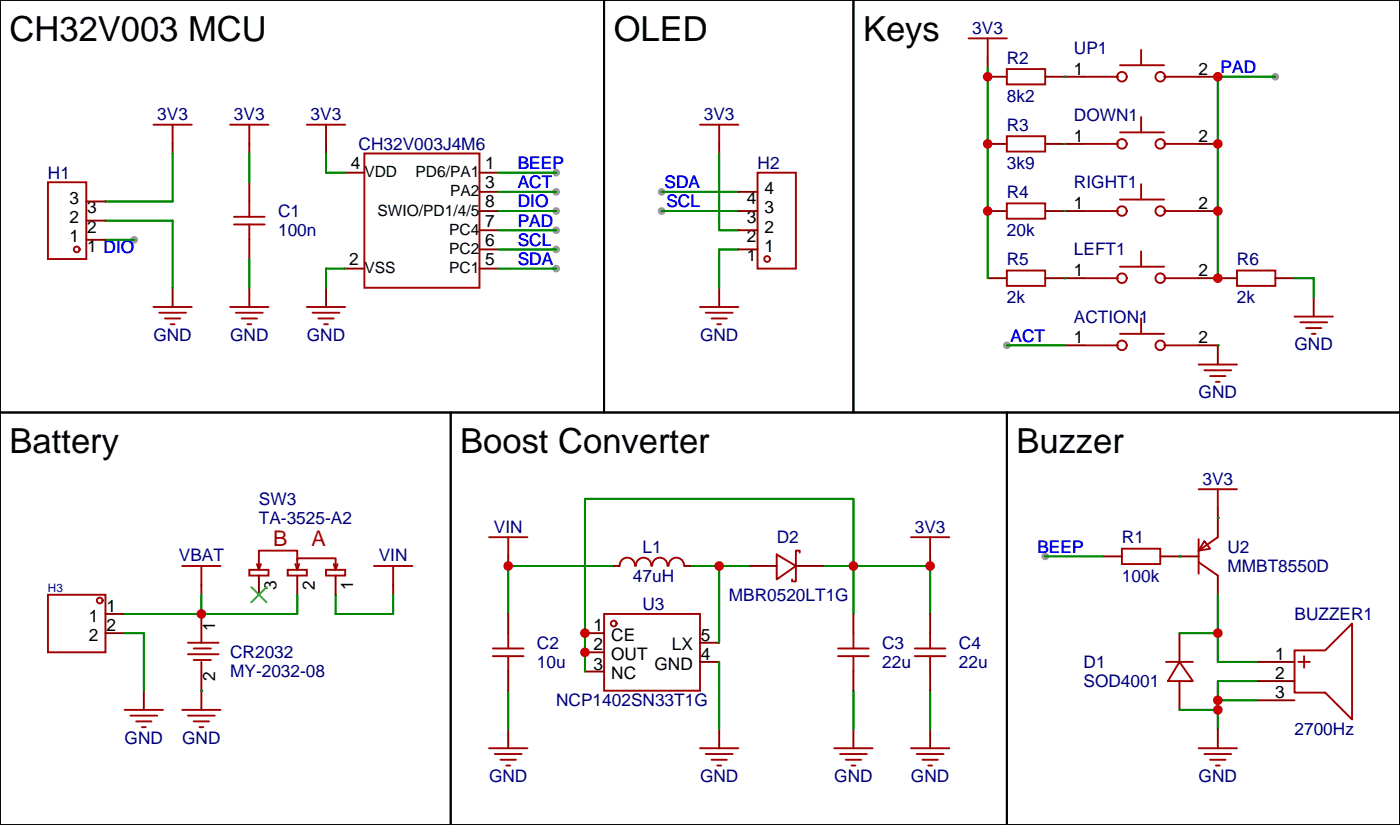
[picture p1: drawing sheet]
<svg xmlns="http://www.w3.org/2000/svg" width="258mm" height="152mm" viewBox="0 0 258 152" stroke-linecap="round" stroke-linejoin="round" font-family="sans-serif">
<g fill="#999">
<circle cx="24.7" cy="44.1" r=".71"/>
<circle cx="102.3" cy="35.3" r=".71"/>
<circle cx="102.3" cy="31.7" r=".71"/>
<circle cx="102.3" cy="49.4" r=".71"/>
<circle cx="102.3" cy="38.8" r=".71"/>
<circle cx="102.3" cy="42.3" r=".71"/>
<circle cx="102.3" cy="45.9" r=".71"/>
<circle cx="121.7" cy="38.8" r=".71"/>
<circle cx="121.7" cy="35.3" r=".71"/>
<circle cx="192.3" cy="102.3" r=".71"/>
<circle cx="234.6" cy="14.1" r=".71"/>
<circle cx="185.2" cy="63.5" r=".71"/>
</g>
<path d="M0 0h111.1v75.8h-111.1z" fill="none" stroke="#000" stroke-width=".35"/>
<g fill="none" stroke="#a10000" stroke-width=".35">
<path d="M28.2 22.9h7.1M31.7 22.9v3.6M42.3 22.9h7.1M43 39.9h5.7M45.9 22.9v3.6M45.9 37v2.9M56.4 22.9h7.1M60 22.9v3.6M67 28.2h21.2v24.7h-21.2zM128.8 22.9h7M132.3 22.9v3.6M28.2 56.4h7.1"/>
<path d="M29.3 57.5h4.9M30.3 58.6h2.9M31.4 59.6h.7M42.3 56.4h7.1M43 41.3h5.7M43.4 57.5h4.9M44.4 58.6h2.9M45.5 59.6h.7M45.9 41.3v2.8M56.4 56.4h7.1M57.5 57.5h4.9M58.6 58.6h2.8"/>
<path d="M59.6 59.6h.7M128.8 56.4h7M129.8 57.5h5M130.9 58.6h2.8M131.9 59.6h.7M220.5 99.1v6.4M221.5 99.5l1.1 1.4-2.1 .3zM224 98.8l-3.5 2.4M206.4 100.9h7v2.8h-7zM220.5 103.4l3.5 2.4"/>
</g>
<g fill="none" stroke="#870000" stroke-width=".35">
<path d="M31.7 26.5v1.7M45.9 26.5v1.7M45.9 33.5v3.5M60 26.5v1.7M63.5 31.8h3.5M88.2 35.3h3.5M88.2 31.8h3.5M88.2 38.8h3.5M132.3 26.5v1.7M31.7 52.9v3.5M45.9 44.1v3.5M45.9 52.9v3.5"/>
<path d="M60 52.9v3.5M63.5 49.4h3.5M88.2 49.4h3.5M88.2 42.3h3.5M88.2 45.9h3.5M132.3 52.9v3.5M224 95.2v3.6M202.8 102.3h3.6M213.4 102.3h7.1M224 105.8v3.6"/>
</g>
<g fill="none" stroke="#008700" stroke-width=".35">
<path d="M31.7 28.2v8.8h-12.3M45.9 28.2v5.3M60 28.2v3.6h3.5M91.7 31.8h10.6M91.7 35.3h10.6M91.7 38.8h10.6M121.7 35.3h14.1M121.7 38.8h14.1M132.3 28.2v14.1h3.5M19.4 44.1h5.3M45.9 47.6v5.3M63.5 49.4h-3.5v3.5"/>
<path d="M91.7 49.4h10.6M91.7 42.3h10.6M91.7 45.9h10.6M135.8 45.9h-3.5v7"/>
</g>
<circle cx="217" cy="102.3" r=".18" fill="#008700"/>
<path d="M220.5 90h7M224 90v3.5M238.1 119.6h5.7l4.9-4.9v17.6l-4.9-4.9h-5.7zM214.5 121.7h4.9M217 121.7l2.4 3.5h-4.6zM220.5 137.6h7M221.5 138.6h5M222.6 139.7h2.8M238.8 121.7h2.1M239.9 120.6v2.2M223.7 140.8h.7" fill="none" stroke="#a10000" stroke-width=".35"/>
<path d="M224 93.5v1.7M217 116.4v5.3M217 125.2v5.3M224 134.1v3.5M231.1 125.2h7M231.1 121.7h7M231.1 128.8h7" fill="none" stroke="#870000" stroke-width=".35"/>
<path d="M217 116.4h7M224 109.4v12.3h7.1M217 130.5h7M224 128.8h7.1M231.1 125.2h-7.1v8.9" fill="none" stroke="#008700" stroke-width=".35"/>
<circle cx="224" cy="95.2" r=".18" fill="#008700"/>
<path d="M192.3 102.3h10.5" fill="none" stroke="#008700" stroke-width=".35"/>
<path d="M111.1 0h45.9v75.8h-45.9zM185.2 75.8h72.3v75.9h-72.3z" fill="none" stroke="#000" stroke-width=".35"/>
<g fill="none" stroke="#a10000" stroke-width=".35">
<path d="M185.2 12.7h7.1v2.8h-7.1zM199.3 14.1h6.4M206 12h8.1M209.9 9.2v2.8M214.1 14.1h6.4M185.2 25h7.1v2.9h-7.1zM199.3 26.5h6.4M199.3 38.8h6.4M206 24.3h8.1M206 36.7h8.1M209.9 21.5v2.8M209.9 33.9v2.8"/>
<path d="M214.1 26.5h6.4M214.1 38.8h6.4M199.3 51.2h6.4M206 49h8.1M209.9 46.2v2.8M209.9 58.6v2.8M214.1 51.2h6.4M199.3 63.5h6.4M206 61.4h8.1M214.1 63.5h6.4"/>
<circle cx="206.4" cy="14.1" r=".88"/>
<circle cx="213.4" cy="14.1" r=".88"/>
<circle cx="206.4" cy="38.8" r=".88"/>
<circle cx="206.4" cy="26.5" r=".88"/>
<circle cx="213.4" cy="26.5" r=".88"/>
<circle cx="213.4" cy="38.8" r=".88"/>
<circle cx="206.4" cy="51.2" r=".88"/>
<circle cx="213.4" cy="51.2" r=".88"/>
<circle cx="206.4" cy="63.5" r=".88"/>
<circle cx="213.4" cy="63.5" r=".88"/>
</g>
<path d="M181.7 14.1h3.5M192.3 14.1h7M220.5 14.1h3.5M181.7 26.5h3.5M192.3 26.5h7M195.8 38.8h3.5M220.5 26.5h3.5M220.5 38.8h3.5M195.8 51.2h3.5M220.5 51.2h3.5M195.8 63.5h3.5M220.5 63.5h3.5" fill="none" stroke="#870000" stroke-width=".35"/>
<circle cx="195.8" cy="26.5" r=".18" fill="#008700"/>
<path d="M185.2 37.4h7.1v2.8h-7.1z" fill="none" stroke="#a10000" stroke-width=".35"/>
<path d="M181.7 38.8h3.5M192.3 38.8h3.5" fill="none" stroke="#870000" stroke-width=".35"/>
<circle cx="195.8" cy="38.8" r=".18" fill="#008700"/>
<path d="M185.2 49.7h7.1v2.9h-7.1z" fill="none" stroke="#a10000" stroke-width=".35"/>
<path d="M181.7 51.2h3.5M192.3 51.2h3.5" fill="none" stroke="#870000" stroke-width=".35"/>
<circle cx="195.8" cy="51.2" r=".18" fill="#008700"/>
<path d="M178.2 7.1h7M181.7 7.1v3.5M227.5 49.7h7.1v2.9h-7.1zM238.1 58.2h7.1M239.2 59.3h4.9M220.5 67h7M221.5 68.1h5M222.6 69.1h2.8M223.7 70.2h.7M240.2 60.3h2.9M241.3 61.4h.7" fill="none" stroke="#a10000" stroke-width=".35"/>
<path d="M181.7 10.6v1.7M224 51.2h3.5M234.6 51.2h3.5M241.7 54.7v3.5M224 63.5v3.5" fill="none" stroke="#870000" stroke-width=".35"/>
<path d="M181.7 12.3v38.9M234.6 14.1h-10.6v37.1M238.1 51.2h3.6v3.5" fill="none" stroke="#008700" stroke-width=".35"/>
<circle cx="224" cy="63.5" r=".18" fill="#008700"/>
<path d="M19.4 40.6h12.3v12.3M185.2 63.5h10.6M22.9 116.4h3.6v10.6M112.9 104.1h-19.4v8.8M127 104.1h10.6M132.3 104.1v14.1M151.7 104.1h19.4v8.8M157 112.9v-21.2h-49.4v31.8M93.5 127v7.1M132.3 121.7v12.4M157 127v7.1M171.1 127v7.1" fill="none" stroke="#008700" stroke-width=".35"/>
<path d="M157 0h100.5v75.8h-100.5zM82.9 75.8h102.3v75.9h-102.3z" fill="none" stroke="#000" stroke-width=".35"/>
<g fill="none" stroke="#a10000" stroke-width=".35">
<path d="M8.8 33.5h7.1v14.1h-7.1zM139.3 31.8h7.1v17.6h-7.1zM90 98.8h7M93.5 98.8v3.5M167.6 98.8h7M171.1 98.8v3.5M8.8 109.4h10.6v10.5h-10.6zM90.7 119.2h5.6M93.5 116.4v2.8M111.1 112.9h17.7v14.1h-17.7zM114 104a1.41 1.41 0 0 1 1.4-1.5 1.41 1.41 0 0 1 1.4 1.6M117 104a1.41 1.41 0 0 1 1.4-1.5 1.41 1.41 0 0 1 1.4 1.5"/>
<path d="M120 104a1.41 1.41 0 0 1 1.4-1.5 1.41 1.41 0 0 1 1.4 1.5M123 104a1.41 1.41 0 0 1 1.4-1.5 1.41 1.41 0 0 1 1.4 1.6M142.9 102l3.5 2.1-3.5 2.4zM147.1 101.6v-.4h-.7v5.7h-.7v-.4M154.2 119.2h5.6M157 116.4v2.8M168.3 119.2h5.6M171.1 116.4v2.8M22.9 130.5h7.1M24 131.6h4.9M25 132.6h2.9M26.1 133.7h.7"/>
<path d="M90 137.6h7M90.7 120.6h5.6M91 138.6h5M92.1 139.7h2.8M93.5 120.6v2.9M128.8 137.6h7M129.8 138.6h5M130.9 139.7h2.8M153.5 137.6h7M154.2 120.6h5.6M154.5 138.6h5M155.6 139.7h2.8"/>
<path d="M157 120.6v2.9M167.6 137.6h7M168.3 120.6h5.6M168.6 138.6h5M169.7 139.7h2.8M171.1 120.6v2.9M93.1 140.8h.7M131.9 140.8h.7M156.6 140.8h.7M170.7 140.8h.7"/>
<circle cx="14.1" cy="45.9" r=".53"/>
<circle cx="141.1" cy="47.6" r=".53"/>
<circle cx="18.3" cy="110.4" r=".53"/>
<circle cx="112.9" cy="114.7" r=".53"/>
</g>
<g fill="none" stroke="#870000" stroke-width=".35">
<path d="M15.9 37h3.5M135.8 38.8h3.5M135.8 35.3h3.5M15.9 44.1h3.5M15.9 40.6h3.5M135.8 45.9h3.5M135.8 42.3h3.5M19.4 116.4h3.5M19.4 112.9h3.5M93.5 102.3v1.8M93.5 112.9v3.5M107.6 116.4h3.5"/>
<path d="M107.6 119.9h3.5M112.9 104.1h1M125.9 104.1h1.1M128.8 118.2h3.5M137.6 104.1h5.3M146.4 104.1h5.3M157 112.9v3.5M171.1 102.3v1.8M171.1 112.9v3.5M26.5 127v3.5M93.5 123.5v3.5M93.5 134.1v3.5"/>
<path d="M107.6 123.5h3.5M128.8 121.7h3.5M132.3 134.1v3.5M157 123.5v3.5M157 134.1v3.5M171.1 123.5v3.5M171.1 134.1v3.5"/>
</g>
<circle cx="195.8" cy="14.1" r=".18" fill="#008700"/>
<g fill="none" stroke="#a10000" stroke-width=".35">
<path d="M33.5 104.1h7.1M34.6 118.2h5.6M35.6 119.2h3.2M37 104.1v3.5M45.9 104.8h3.5v1h-3.5zM47.3 103.7l.3 1.1M48 103.7l-.4 1.1M52.9 104.8h3.5v1h-3.5zM54.3 103.7l.4 1.1M54.7 103v-1.8h-7.1v3.6M54.7 104.8v-2.1h7v2.1M55 103.7l-.3 1.1"/>
<path d="M60 104.8h3.5v1h-3.5zM61.4 103.7l.3 1.1M62.1 103.7l-.4 1.1M68.8 104.1h7M72.3 104.1v3.5M33.5 130.5h7.1M34.6 131.6h4.9M34.6 120.3h5.6M35.6 132.6h2.9M35.6 121.4h3.2M36.7 133.7h.7"/>
</g>
<path d="M37 107.6v1.8M37 112.9v5.3M47.6 105.8v3.6M54.7 105.8v3.6M61.7 105.8v3.6M72.3 107.6v1.8M37 121.7v8.8" fill="none" stroke="#870000" stroke-width=".35"/>
<path d="M37 109.4v3.5M54.7 109.4v3.5h-31.8M61.7 109.4v3.5h10.6v-3.5" fill="none" stroke="#008700" stroke-width=".35"/>
<path d="M0 75.8h82.9v75.9h-82.9z" fill="none" stroke="#000" stroke-width=".35"/>
<path d="M46.2 107.9l2.8 2.9M49 107.9l-2.8 2.9" fill="none" stroke="#3c3" stroke-width=".35"/>
<circle cx="37" cy="127" r=".18" fill="#008700"/>
<g fill="#c00">
<circle cx="224" cy="128.8" r=".88"/>
<circle cx="224" cy="130.5" r=".88"/>
<circle cx="224" cy="116.4" r=".88"/>
<circle cx="181.7" cy="26.5" r=".88"/>
<circle cx="181.7" cy="14.1" r=".88"/>
<circle cx="181.7" cy="38.8" r=".88"/>
<circle cx="224" cy="14.1" r=".88"/>
<circle cx="224" cy="26.5" r=".88"/>
<circle cx="224" cy="38.8" r=".88"/>
<circle cx="224" cy="51.2" r=".88"/>
<circle cx="93.5" cy="104.1" r=".88"/>
<circle cx="171.1" cy="104.1" r=".88"/>
<circle cx="157" cy="104.1" r=".88"/>
<circle cx="107.6" cy="116.4" r=".88"/>
<circle cx="107.6" cy="119.9" r=".88"/>
<circle cx="132.3" cy="104.1" r=".88"/>
<circle cx="37" cy="112.9" r=".88"/>
</g>
<g font-size="6.4">
<text x="1.8" y="7.5">CH32V003 MCU</text>
<text x="112.9" y="7.5">OLED</text>
<text x="158.7" y="7.5">Keys</text>
<text x="1.8" y="83.3">Battery</text>
<text x="84.7" y="83.3">Boost Converter</text>
<text x="187" y="83.3">Buzzer</text>
</g>
<g font-size="4" fill="#a00000">
<text x="50.3" y="100.3">B</text>
<text x="57.3" y="100.3">A</text>
</g>
<g font-size="3.2" fill="#000080">
<text x="178.9" y="6.2">3V3</text>
<text x="185.2" y="11.7">R2</text>
<text x="197.6" y="9.9">UP1</text>
<text x="28.9" y="22.1">3V3</text>
<text x="43" y="22.1">3V3</text>
<text x="57.1" y="22.1">3V3</text>
<text x="129.5" y="22.1">3V3</text>
<text x="185.2" y="18.7">8k2</text>
<text x="197.6" y="22.3">DOWN1</text>
<text x="66" y="27.6">CH32V003J4M6</text>
<text x="185.2" y="24">R3</text>
<text x="8.8" y="32.8">H1</text>
<text x="139.3" y="31.1">H2</text>
<text x="185.2" y="31.1">3k9</text>
<text x="197.6" y="34.6">RIGHT1</text>
<text x="51.2" y="39.9">C1</text>
<text x="185.2" y="36.4">R4</text>
<text x="51.2" y="43.4">100n</text>
<text x="185.2" y="43.4">20k</text>
<text x="197.6" y="47">LEFT1</text>
<text x="185.2" y="48.7">R5</text>
<text x="227.5" y="48.7">R6</text>
<text x="185.2" y="55.8">2k</text>
<text x="197.6" y="59.3">ACTION1</text>
<text x="227.5" y="55.8">2k</text>
<text x="28.2" y="62.7">GND</text>
<text x="42.3" y="62.7">GND</text>
<text x="56.4" y="62.7">GND</text>
<text x="128.8" y="62.7">GND</text>
<text x="238.1" y="64.4">GND</text>
<text x="220.5" y="73.2">GND</text>
<text x="221.2" y="89.1">3V3</text>
<text x="47.6" y="92.8">SW3</text>
<text x="47.6" y="96.3">TA-3525-A2</text>
<text x="90.8" y="97.9">VIN</text>
<text x="118.2" y="101.6">L1</text>
<text x="142.9" y="99.9">D2</text>
<text x="168.3" y="97.9">3V3</text>
<text x="206.4" y="99.9">R1</text>
<text x="225.8" y="101.6">U2</text>
<text x="32.9" y="103.2">VBAT</text>
<text x="69.7" y="103.2">VIN</text>
<text x="116.4" y="106.9">47uH</text>
<text x="206.4" y="106.9">100k</text>
<text x="225.8" y="105.2">MMBT8550D</text>
<text x="118.2" y="112.2">U3</text>
<text x="134.1" y="110.5">MBR0520LT1G</text>
<text x="238.1" y="114">BUZZER1</text>
<text x="98.8" y="119.3">C2</text>
<text x="162.3" y="119.3">C3</text>
<text x="176.4" y="119.3">C4</text>
<text x="42.3" y="121">CR2032</text>
<text x="42.3" y="124.6">MY-2032-08</text>
<text x="98.8" y="122.8">10u</text>
<text x="162.3" y="122.8">22u</text>
<text x="176.4" y="122.8">22u</text>
<text x="199.3" y="122.8">D1</text>
<text x="102.3" y="129.9">NCP1402SN33T1G</text>
<text x="199.3" y="126.3">SOD4001</text>
<text x="22.9" y="136.7">GND</text>
<text x="33.5" y="136.7">GND</text>
<text x="238.1" y="135.1">2700Hz</text>
<text x="90" y="143.8">GND</text>
<text x="128.8" y="143.8">GND</text>
<text x="153.5" y="143.8">GND</text>
<text x="167.6" y="143.8">GND</text>
<text x="220.5" y="143.8">GND</text>
</g>
<g font-size="3.2">
<text x="197.6" y="13.8">1</text>
<text x="220.5" y="13.8">2</text>
<text x="197.6" y="26.1">1</text>
<text x="220.5" y="26.1">2</text>
<text x="64.6" y="31.1">4</text>
<text x="89.3" y="34.6">3</text>
<text x="89.3" y="31.1">1</text>
<text x="140.7" y="35.7">4</text>
<text x="12.8" y="41">2</text>
<text x="12.8" y="37.5">3</text>
<text x="16.1" y="39.2">3</text>
<text x="89.3" y="38.1">8</text>
<text x="89.3" y="41.7">7</text>
<text x="137.4" y="41">3</text>
<text x="137.4" y="37.5">4</text>
<text x="140.7" y="39.2">3</text>
<text x="197.6" y="38.5">1</text>
<text x="220.5" y="38.5">2</text>
<text x="12.8" y="44.5">1</text>
<text x="16.1" y="46.3">1 DIO</text>
<text x="16.1" y="42.8">2</text>
<text x="89.3" y="45.2">6</text>
<text x="137.4" y="44.5">2</text>
<text x="140.7" y="46.3">1</text>
<text x="140.7" y="42.8">2</text>
<text x="64.2" y="48.7">2</text>
<text x="89.3" y="48.7">5</text>
<text x="137.4" y="48">1</text>
<text x="197.6" y="50.8">1</text>
<text x="220.5" y="50.8">2</text>
<text x="197.6" y="63.2">1</text>
<text x="220.5" y="63.2">2</text>
<text x="19.6" y="112.5">1</text>
<text x="50.8" y="108.5" transform="rotate(-90 50.8 108.5)">3</text>
<text x="57.9" y="108.5" transform="rotate(-90 57.9 108.5)">2</text>
<text x="64.9" y="108.5" transform="rotate(-90 64.9 108.5)">1</text>
<text x="16.3" y="114.3">1</text>
<text x="16.3" y="117.8">2</text>
<text x="19.6" y="116.1">2</text>
<text x="39.6" y="116.1" transform="rotate(-90 39.6 116.1)">1</text>
<text x="109.2" y="116.1">1</text>
<text x="109.2" y="119.6">2</text>
<text x="112.4" y="117.8">CE</text>
<text x="123.6" y="119.6">LX</text>
<text x="128.9" y="117.8">5</text>
<text x="39.6" y="125.2" transform="rotate(-90 39.6 125.2)">2</text>
<text x="109.2" y="123.1">3</text>
<text x="112.4" y="121.4">OUT</text>
<text x="112.4" y="124.9">NC</text>
<text x="120.4" y="123.1">GND</text>
<text x="128.9" y="121.4">4</text>
<text x="234.6" y="124.9">2</text>
<text x="234.6" y="121.4">1</text>
<text x="234.6" y="128.4">3</text>
</g>
<g font-size="3.2" fill="#00f">
<text x="224.5" y="13.4">PAD</text>
<text x="95.2" y="34.6">ACT</text>
<text x="95.2" y="31.1">BEEP</text>
<text x="122.2" y="34.6">SDA</text>
<text x="95.2" y="38.1">DIO</text>
<text x="95.2" y="41.7">PAD</text>
<text x="122.6" y="38.1">SCL</text>
<text x="95.2" y="45.2">SCL</text>
<text x="95.2" y="48.7">SDA</text>
<text x="185.9" y="62.8">ACT</text>
<text x="190.8" y="101.6">BEEP</text>
</g>
<g font-size="2.9">
<text x="67" y="32.6">VDD</text>
<text x="76.4" y="32.6">PD6/PA1</text>
<text x="69.4" y="39.6">SWIO/PD1/4/5</text>
<text x="82.8" y="36.1">PA2</text>
<text x="82.6" y="43.2">PC4</text>
<text x="82.6" y="46.7">PC2</text>
<text x="67" y="50.2">VSS</text>
<text x="82.6" y="50.2">PC1</text>
</g>
<text font-size="2.1" fill="#000080" x="8.8" y="108.9">H3</text>
</svg>
